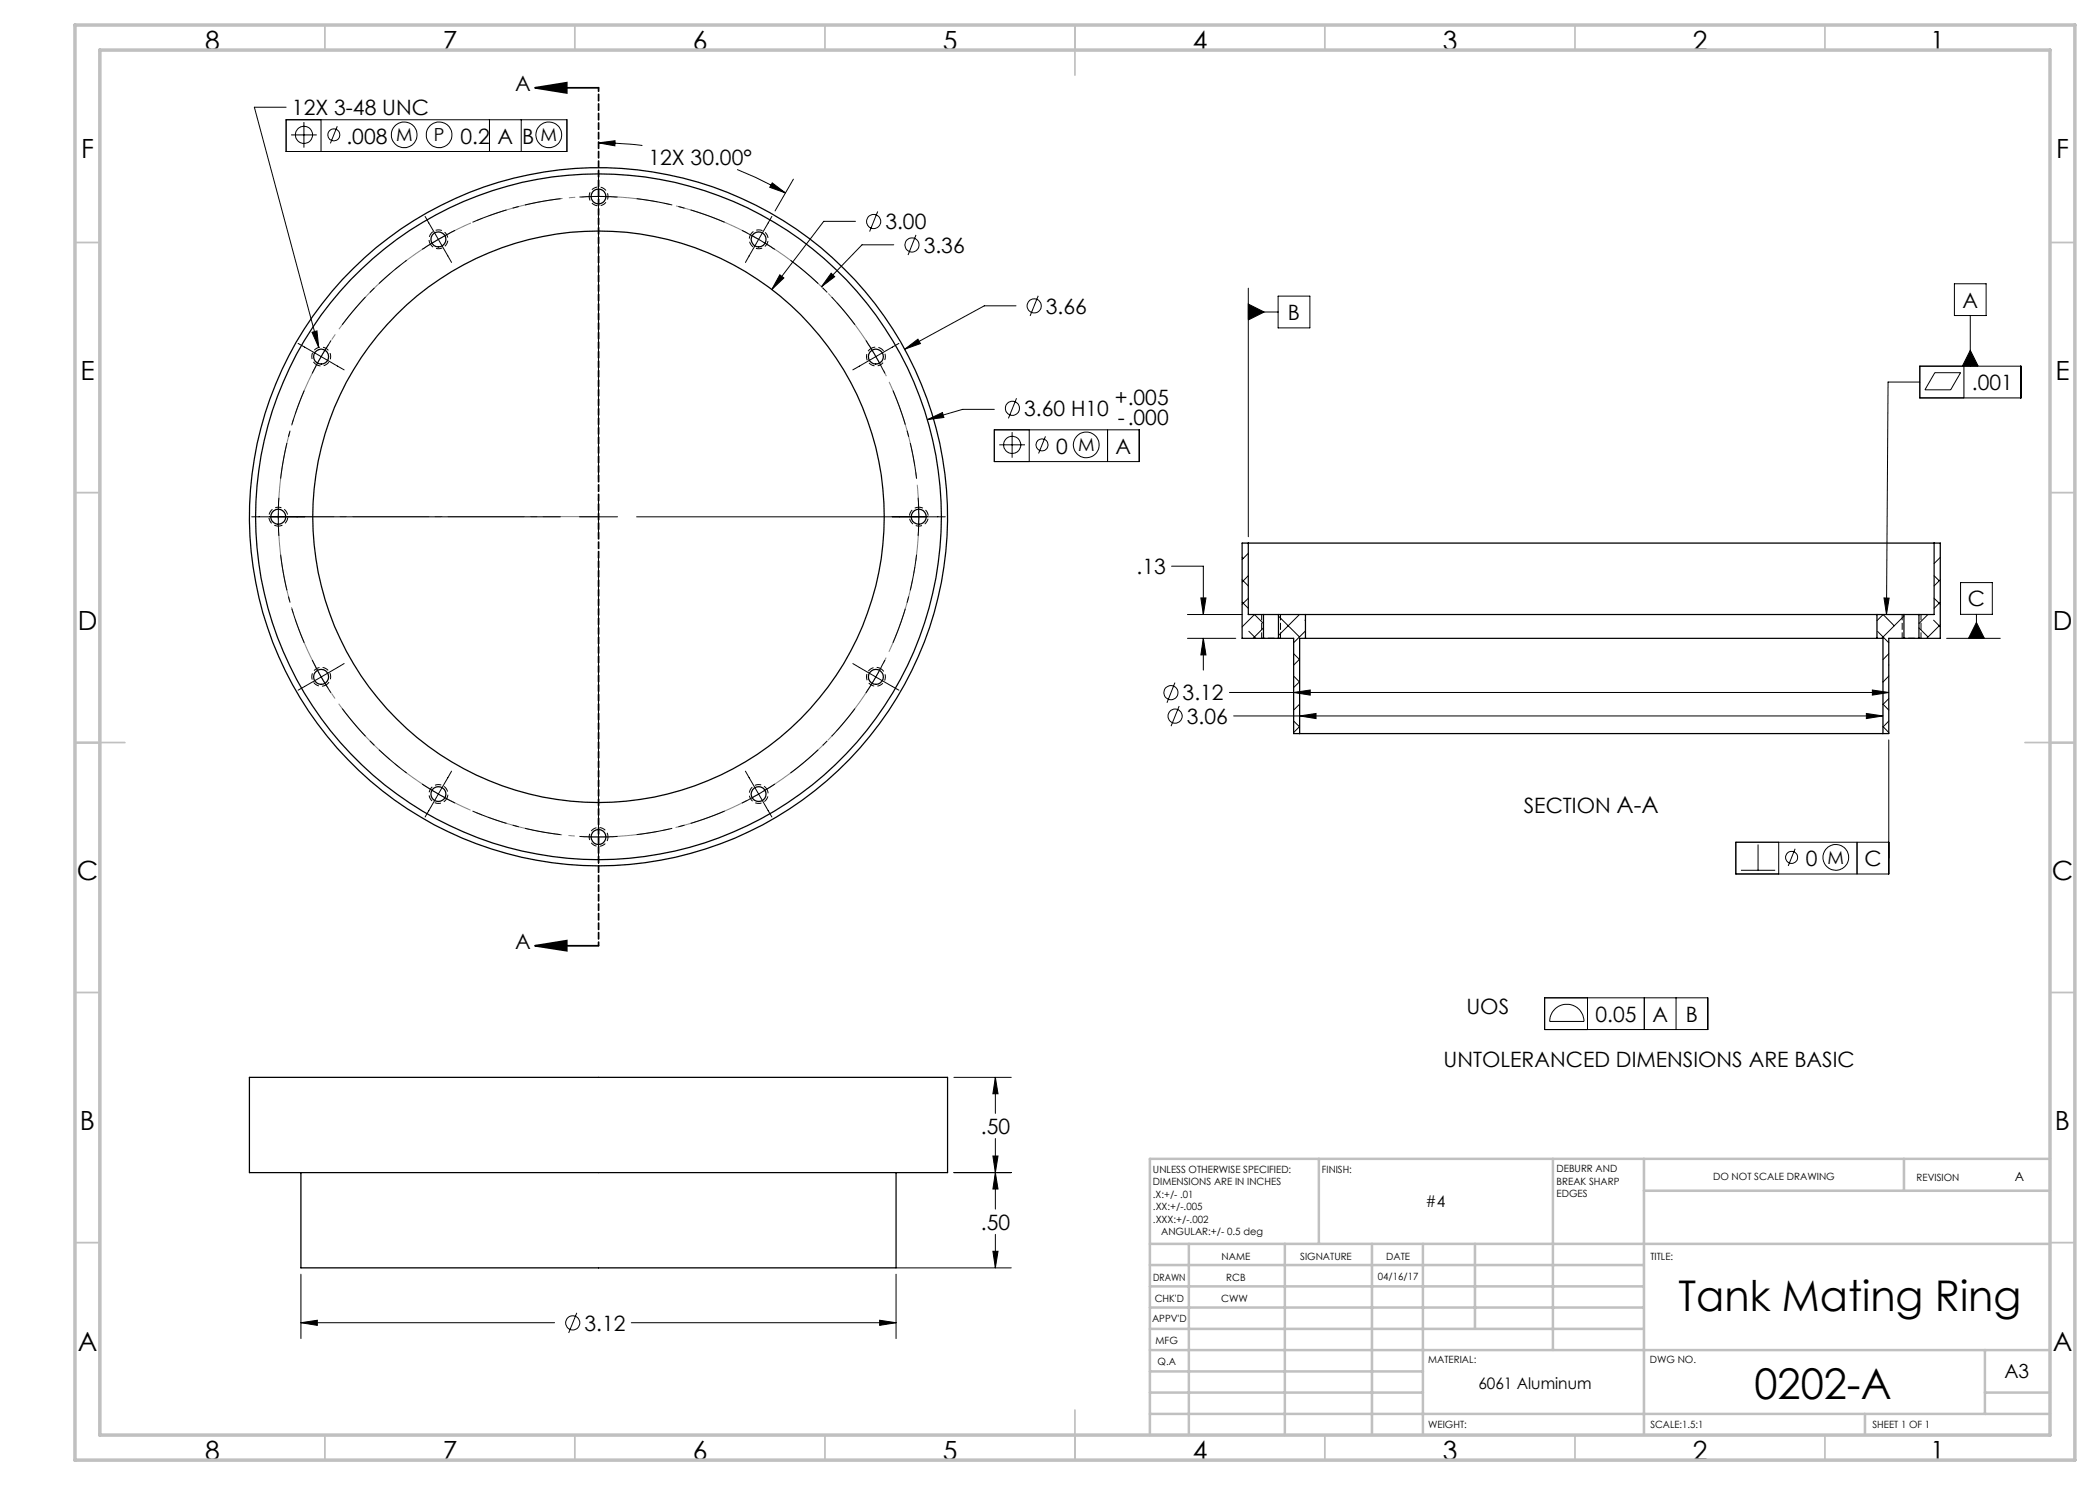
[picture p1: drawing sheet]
<svg xmlns="http://www.w3.org/2000/svg" width="420mm" height="297mm" viewBox="0 0 420 297" stroke-linecap="round" stroke-linejoin="round" font-family="sans-serif">
<g fill="none" stroke="#000" stroke-width=".2">
<path d="M57.2 21.4h-6.3l12.8 48.1M57.2 24h56.2v6.3h-56.2zM58.2 27h5.2M60.8 24.4v5.1M64.2 24v6.3M67.5 25.3l-1.4 3.4M97.9 24v6.3M104.2 24v6.3M115.9 39.4l2.8-.1 4.8 .1M119.7 28.6l3.3-.5v1.1zM119.7 28.6h3.3l5.5 .5M119.7 34v61.7"/>
<path d="M147.4 33.9a83.2 83.2 0 0 1 9.7 4.7M154.4 36.6l2.7 2-3.1-1.1zM158.7 35.8l-3.7 6.4M85 43.3l2.7 4.6M87.7 47.9l-3.3 2M87.7 47.9l2.6 4.6M91 46.1l-3.3 1.8M148.4 46.1l3.3 1.8M151.7 47.9l3.3 2M151.7 47.9l-2.6 4.6M154.4 43.3l-2.7 4.6M156 55l.8 .6-2.5 2.3z"/>
<path d="M166.2 54.6l.7 .7-2.6 2.1zM171.1 44.3h-6.4l-10.4 13.6M175.5 42.3l-1.6 4M178.8 49h-6.4l-8.1 8.4M183.2 47l-1.6 4M207.6 59.2l-1.6 4M249.7 57.6v49.7M255.6 59.2h6.4v6.4h-6.4zM390.9 56.8h6.3v6.3h-6.3zM59.6 68.7l4.6 2.6M62.4 66.5l1-.3 .3 3.3zM64.2 71.3l-1.8 3.4"/>
<path d="M64.2 71.3l4.6 2.7M66.2 68.1l-2 3.2M173.2 68.1l2 3.2M175.2 71.3l1.8 3.4M175.2 71.3l-4.6 2.7M179.8 68.7l-4.6 2.6M180.9 69.8l2.7-2 .5 .9zM203.2 61.2h-6.4l-15.9 8.6M203.3 79.7l-1.6 4M249.7 60.8l3.1 1.6-3.1 1.6zM249.7 62.4h5.9M384 73.2h20.2v6.4h-20.2z"/>
<path d="M384 76.4h-6.4l-.3 46.5M387 74.5h5.1l-2 3.5h-5.1zM392.8 73.2v6.4M394.1 70.1l1.5 3.1h-3.1zM394.1 63.1v10.1M55.8 99.6l-.2 3.8 .2 3.8M119.7 99.6v7.6M183.6 99.6l.2 3.3-.2 4.3M185.5 83.9l3-1.4 .3 1zM198.9 81.9h-6.4l-7 2M198.9 86h29v6.3h-29zM199.8 89h5.2"/>
<path d="M202.4 86.4v5.1M205.8 86v6.3M209.1 87.3l-1.4 3.4M221.5 86v6.3M50.3 103.4h61.8M115.9 103.4h7.6M119.7 111v61.7M127.3 103.4h61.8M234.3 113.2h6.4v9.7M240.2 119.6h1l-.5 3.3zM248.4 116l1.3 1.2M248.4 111.5l.2 .2"/>
<path d="M249.7 110.7l-1.3 1.2M249.7 115.1l-1.3 1.3M249.7 119.7l-1.3 1.2M376.8 119.6h1l-.5 3.3zM386.8 119.7l1.3 1.2M386.8 115.1l1 1.1M388.1 111.5l-1.3 1.2M388.1 116l-1.3 1.2M392.1 116.5h6.4v6.4h-6.4zM62.4 132l1.8 3.4M64.2 135.4l2 3.2M64.2 135.4l-4.6 2.6"/>
<path d="M68.8 132.7l-4.6 2.7M170.6 132.7l4.6 2.7M175.2 135.4l-2 3.2M175.2 135.4l4.6 2.6M177 132l-1.8 3.4M235 136.5l-1.6 4M237.5 127.7h9.7M237.5 122.9h10.9M240.7 127.7l.5 3.3h-1zM240.7 127.7v6.3M245.9 138.5h131.9M248.4 120.4l1.3 1.3"/>
<path d="M249.8 126.3l1.4 1.4M252.7 124.7l-1.8-1.8-2.5 2.5M252.7 125.6l-2.1 2.1M255.7 123.2l4.2 4.2M258.7 138.5l3.3-.5v1zM258.7 130.7l1.2 1.2M258.8 135.3l1.1 1.1M259.9 122.9l-4.2 4.2M259.9 131.8l-1.2 1.2M259.9 136.3l-1.2 1.2M261 124l.1 .1M261.1 126.2l-2.4 2.3"/>
<path d="M374.5 138l3.3 .5-3.3 .5zM375.4 124.1l1.2-1.2 2.2 2.3M375.5 126.3l2.3 2.2M376.6 136.3v.1M377.8 133h.1M377.8 130.7l-1.2 1.2M377.8 135.2l-1.2 1.2M377.8 139.7l-1.2 1.2M380.8 123.2l-4.5 4.5M383.8 125.6l1.8 1.8M385.6 122.9l-1.8 1.8M386.7 124l1.4 1.4"/>
<path d="M388.1 120.4l-1.3 1.3M388.1 125l-2.8 2.7M389.3 127.7h10.8M395.3 124.5l1.6 3.2h-3.2zM395.3 122.9v4.8M84.4 156.8l3.3 2M87.7 158.8l3.3 1.8M87.7 158.8l-2.7 4.6M90.3 154.2l-2.6 4.6M149.1 154.2l2.6 4.6M151.7 158.8l-3.3 1.8M151.7 158.8l2.7 4.6"/>
<path d="M155 156.8l-3.3 2M235.8 141.2l-1.6 4M246.7 143.2h129.9M258.7 144.2l1.2 1.1M259.9 140.8l-1.2 1.2M259.9 145.3l-1.2 1.2M259.9 143.2l3.3-.5v1zM373.3 142.7l3.3 .5-3.3 .5zM376.6 145.3l1.2 1.2M376.6 140.8l1.2 1.2M377.8 144.2l-1.2 1.2M377.8 148v26.8h-30.6v-6.4h30.6"/>
<path d="M115.9 167.3l1.9 .1 5.7-.1M348.2 174.1h6.8M351.6 168.9v5.2M355.7 168.4v6.4M359 169.8l-1.4 3.4M371.4 168.4v6.4M308.9 199.6h32.7v6.3h-32.7zM317.5 199.6v6.3M328.9 199.6v6.3M335.2 199.6v6.3M190.8 215.5h11.4M199.1 215.5l.5 3.3h-1z"/>
<path d="M199.1 215.5v7.2M310.9 201.9a3.4 3.4 0 0 1 3.8-.8 3.4 3.4 0 0 1 2.1 3.2h-6.8a3.4 3.4 0 0 1 .9-2.4zM190.8 234.5h11.4M198.6 231.2h1l-.5 3.3zM199.1 234.5l.5 3.3h-1zM199.1 227.7v14.1M60.2 254.8v12.9M179.2 254.8v12.9M179.3 253.6h22.9M198.6 250.3h1l-.5 3.3zM199.1 246.9v6.7M60.2 264.5l3.3-.4v1z"/>
<path d="M60.2 264.5h50.7M115.4 262.6l-1.7 4M126.3 264.5h52.9M175.9 264.1l3.3 .4-3.3 .6z"/>
<circle cx="60.8" cy="27" r="1.71"/>
<circle cx="66.8" cy="27" r="1.2"/>
<circle cx="80.8" cy="27" r="2.58"/>
<circle cx="87.8" cy="27" r="2.58"/>
<circle cx="109.7" cy="27" r="2.58"/>
<circle cx="174.7" cy="44.3" r="1.41"/>
<circle cx="182.4" cy="49" r="1.41"/>
<circle cx="206.8" cy="61.2" r="1.41"/>
<circle cx="202.4" cy="89" r="1.72"/>
<circle cx="202.5" cy="81.7" r="1.42"/>
<circle cx="208.4" cy="89" r="1.2"/>
<circle cx="217.2" cy="89" r="2.57"/>
<circle cx="234.2" cy="138.5" r="1.4"/>
<circle cx="235" cy="143.2" r="1.41"/>
<circle cx="358.3" cy="171.5" r="1.2"/>
<circle cx="367.2" cy="171.5" r="2.58"/>
<circle cx="114.5" cy="264.6" r="1.42"/>
</g>
<path d="M107 17.6l6.3-1.1v2.1zM107 17.6h12.7M107 189.2l6.3-1.1v2zM107 189.2h12.7" fill="none" stroke="#000" stroke-width=".35"/>
<path d="M181 84.6a64.1 64.1 0 0 0-107.4-25.8 64.1 64.1 0 0 0 29.5 106.4 64.1 64.1 0 0 0 78.8-77.4l-.9-3.2" fill="none" stroke="#808080" stroke-width=".2" stroke-dasharray="15.2 1.3 1.3 1.3" stroke-dashoffset="6.4" stroke-linecap="butt"/>
<path d="M117.8 39.3a1.89 1.89 0 0 1 2.8-1.7 1.89 1.89 0 0 1 .2 3.2 1.89 1.89 0 0 1-3-1.3v-.2M86.1 48.8a1.89 1.89 0 0 1 1.5-2.8 1.89 1.89 0 0 1 1.8 2.7 1.89 1.89 0 0 1-3.2 .3l-.1-.2M150.1 46.9a1.89 1.89 0 0 1 3.2 0 1.89 1.89 0 0 1-1.4 2.8 1.89 1.89 0 0 1-1.9-2.6l.1-.2M63.3 72.9a1.89 1.89 0 0 1-.1-3.2 1.89 1.89 0 0 1 2.9 1.5 1.89 1.89 0 0 1-2.6 1.8l-.2-.1M174.2 69.7a1.89 1.89 0 0 1 2.9 1.5 1.89 1.89 0 0 1-2.7 1.8 1.89 1.89 0 0 1-.3-3.2l.1-.1M55.7 105.2a1.89 1.89 0 0 1-1.7-2.8 1.89 1.89 0 0 1 3.2-.1 1.89 1.89 0 0 1-1.3 2.9h-.2M183.8 101.4a1.89 1.89 0 0 1 1.6 2.8 1.89 1.89 0 0 1-3.2 .2 1.89 1.89 0 0 1 1.4-2.9l.2-.1M65.2 137a1.89 1.89 0 0 1-2.8-1.6 1.89 1.89 0 0 1 2.7-1.7 1.89 1.89 0 0 1 .3 3.2l-.2 .1M176.1 133.7a1.89 1.89 0 0 1 .1 3.3 1.89 1.89 0 0 1-2.9-1.5 1.89 1.89 0 0 1 2.7-1.9l.1 .1M89.3 159.7a1.89 1.89 0 0 1-3.2 .1 1.89 1.89 0 0 1 1.5-2.9 1.89 1.89 0 0 1 1.8 2.7l-.1 .1M153.4 157.9a1.89 1.89 0 0 1-1.6 2.8 1.89 1.89 0 0 1-1.8-2.7 1.89 1.89 0 0 1 3.3-.3l.1 .2M121.6 167.4a1.89 1.89 0 0 1-2.8 1.6 1.89 1.89 0 0 1-.1-3.2 1.89 1.89 0 0 1 2.9 1.4v.2" fill="none" stroke="#000" stroke-width=".2" stroke-dasharray="1.3 .6" stroke-dashoffset=".4" stroke-linecap="butt"/>
<path d="M112.1 39.7a64.1 64.1 0 0 0-17.6 4.8M81.3 52.1a64.1 64.1 0 0 0-12.9 12.8M144.9 44.5a64 64 0 0 0-17.6-4.8M60.8 78.1a64 64 0 0 0-4.7 17.6M171 64.9a64.1 64.1 0 0 0-12.9-12.8M183.3 95.7a64.1 64.1 0 0 0-4.7-17.6M56.1 110.9a64 64 0 0 0 4.7 17.6M178.6 128.5a64 64 0 0 0 4.7-17.6M68.4 141.7a64.1 64.1 0 0 0 12.9 12.9M158.1 154.6a64.1 64.1 0 0 0 12.9-12.9M94.5 162.2a64 64 0 0 0 17.6 4.7M127.3 166.9a64 64 0 0 0 17.6-4.7" fill="none" stroke="#000" stroke-width=".2" stroke-dasharray="15.2 1.3 1.3 1.3" stroke-dashoffset="8" stroke-linecap="butt"/>
<path d="M119.7 17.5v171.6" fill="none" stroke="#000" stroke-width=".35" stroke-dasharray="1.3 .6" stroke-dashoffset=".6"/>
<g fill="none" stroke="#c0c0c0" stroke-width=".35">
<path d="M65 5v5M115 5v5M165 5v5M215 5v10M265 5v5M315 5v5M365 5v5M15 48.5h5M410 48.5h5M15 98.5h5M410 98.5h5M15 148.5h10"/>
<path d="M405 148.5h10M15 198.5h5M410 198.5h5M15 248.5h5M410 248.5h5M65 287v5M115 287v5M165 287v5M215 282v10M265 287v5M315 287v5M365 287v5"/>
</g>
<g fill="none" stroke="#c0c0c0" stroke-width=".5">
<path d="M263.8 231.8v17M310.6 231.8v38.2M328.8 231.8v55.2M328.8 238.2h81.2M380.8 231.8v6.4M410 231.8h-180v55.2M230 248.8h180M230 257.3h98.8M230 253h98.8M237.8 248.8v38.2M257 248.8v38.2M274.4 248.8v38.2"/>
<path d="M284.6 248.8v38.2M295 248.8v17M230 265.8h98.8M230 261.5h98.8M230 278.5h54.6M230 274.3h54.6M230 270h180M397 278.5h13M397 270v12.8M230 282.8h180M373 282.8v4.2"/>
</g>
<path d="M15 5h400v287h-400zM20 10h390v277h-390z" fill="none" stroke="#c0c0c0" stroke-width=".7"/>
<path d="M119.7 103.3h-64" fill="none" stroke="#808080" stroke-width=".2" stroke-dasharray="15.2 1.3 1.3 1.3" stroke-dashoffset="4.2"/>
<path d="M252.3 127.7h3.8M380.4 127.7h3.8" fill="none" stroke="#000" stroke-width=".2" stroke-dasharray="1.3 .6" stroke-dashoffset=".7"/>
<path d="M252.3 122.9v4.8M256.1 122.9v4.8M380.4 122.9v4.8M384.2 122.9v4.8" fill="none" stroke="#000" stroke-width=".2" stroke-dasharray="1.3 .6" stroke-dashoffset=".2"/>
<g fill="#000">
<path d="M107 17.6l6.3-1.1v2.1zM107 189.2l6.3-1.1v2z"/>
<path d="M154.4 36.6l2.7 2-3.1-1.1zM119.7 28.6l3.3-.5v1.1z"/>
<path d="M376.8 119.6h1l-.5 3.3zM394.1 70.1l1.5 3.1h-3.1zM395.3 124.5l1.6 3.2h-3.2zM249.7 60.8l3.1 1.6-3.1 1.6z"/>
<path d="M60.2 264.5l3.3-.4v1zM175.9 264.1l3.3 .4-3.3 .6zM198.6 231.2h1l-.5 3.3zM199.1 215.5l.5 3.3h-1zM199.1 234.5l.5 3.3h-1zM198.6 250.3h1l-.5 3.3zM156 55l-1.7 2.9 2.5-2.3zM166.2 54.6l-1.9 2.8 2.6-2.1zM185.5 83.9l3.3-.4-.3-1zM62.4 66.5l1.3 3-.3-3.3zM180.9 69.8l3.2-1.1-.5-.9zM240.7 127.7l.5 3.3h-1zM240.2 119.6h1l-.5 3.3zM259.9 143.2l3.3-.5v1zM373.3 142.7l3.3 .5-3.3 .5zM258.7 138.5l3.3-.5v1zM374.5 138l3.3 .5-3.3 .5z"/>
</g>
<g fill="none" stroke="#000" stroke-width=".25">
<path d="M249.7 108.6h137.1M249.7 108.6h-1.3v19.1h4.3M249.7 108.6v14.3h3M386.8 108.6h1.3v19.1h-4.3M386.8 108.6v14.3h-3M252.7 122.9h3M252.7 127.7h3M252.7 122.9v4.8M255.7 127.7h3v19h1.2M255.7 122.9v4.8M255.7 122.9h5.4M261.1 127.7h114.3"/>
<path d="M261.1 122.9h114.3M261.1 127.7h-1.2v19M261.1 122.9v4.8M375.4 127.7h1.2v19M375.4 122.9h5.4M375.4 122.9v4.8M380.8 127.7h3M380.8 122.9h3M380.8 122.9v4.8M380.8 127.7h-3v19h-1.2M383.8 122.9v4.8M259.9 146.7h116.7"/>
<path d="M49.9 215.5h139.6v19h-139.6zM60.2 234.5v19.1h119v-19.1"/>
<circle cx="119.7" cy="39.3" r="1.48"/>
<circle cx="87.7" cy="47.9" r="1.51"/>
<circle cx="151.7" cy="47.9" r="1.5"/>
<circle cx="64.2" cy="71.3" r="1.5"/>
<circle cx="175.2" cy="71.3" r="1.5"/>
<circle cx="55.7" cy="103.3" r="1.5"/>
<circle cx="119.7" cy="103.4" r="69.8"/>
<circle cx="119.7" cy="103.4" r="68.6"/>
<circle cx="119.7" cy="103.4" r="57.2"/>
<circle cx="183.7" cy="103.3" r="1.5"/>
<circle cx="64.2" cy="135.4" r="1.5"/>
<circle cx="175.2" cy="135.4" r="1.5"/>
<circle cx="87.7" cy="158.8" r="1.5"/>
<circle cx="151.7" cy="158.8" r="1.48"/>
<circle cx="119.7" cy="167.4" r="1.5"/>
</g>
<g font-size="8.5">
<text x="335.7" y="262.1">Tank Mating Ring</text>
<text x="350.9" y="279.7">0202-A</text>
</g>
<g font-size="5.3">
<text x="41" y="9.9">8</text>
<text x="88.5" y="9.9">7</text>
<text x="138.5" y="9.9">6</text>
<text x="188.5" y="9.9">5</text>
<text x="238.5" y="9.9">4</text>
<text x="288.5" y="9.9">3</text>
<text x="338.5" y="9.9">2</text>
<text x="386" y="9.9">1</text>
<text x="16.2" y="31.7">F</text>
<text x="411.2" y="31.7">F</text>
<text x="16.1" y="75.9">E</text>
<text x="411.1" y="75.9">E</text>
<text x="15.5" y="125.9">D</text>
<text x="410.5" y="125.9">D</text>
<text x="15.4" y="175.9">C</text>
<text x="410.4" y="175.9">C</text>
<text x="16" y="225.9">B</text>
<text x="411" y="225.9">B</text>
<text x="15.5" y="270.2">A</text>
<text x="410.5" y="270.2">A</text>
<text x="41" y="291.9">8</text>
<text x="88.5" y="291.9">7</text>
<text x="138.5" y="291.9">6</text>
<text x="188.5" y="291.9">5</text>
<text x="238.5" y="291.9">4</text>
<text x="288.5" y="291.9">3</text>
<text x="338.5" y="291.9">2</text>
<text x="386" y="291.9">1</text>
</g>
<g font-size="4.2">
<text x="58.4" y="23">12X 3-48 UNC</text>
<text x="103" y="18.2">A</text>
<text x="69.3" y="28.7">.008</text>
<text x="92.1" y="28.8">0.2</text>
<text x="99.5" y="28.7">A</text>
<text x="104.4" y="28.7">B</text>
<text x="129.7" y="33">12X 30.00°</text>
<text x="177.1" y="45.8">3.00</text>
<text x="184.7" y="50.5">3.36</text>
<text x="209.2" y="62.7">3.66</text>
<text x="257.6" y="64">B</text>
<text x="392.5" y="61.5">A</text>
<text x="394.4" y="78">.001</text>
<text x="204.8" y="83.2">3.60 H10</text>
<text x="223" y="80.9">+.005</text>
<text x="223.5" y="85">-.000</text>
<text x="211.2" y="90.7">0</text>
<text x="223.1" y="90.7">A</text>
<text x="227.3" y="114.8">.13</text>
<text x="393.6" y="121.3">C</text>
<text x="236.5" y="140.1">3.12</text>
<text x="237.4" y="144.8">3.06</text>
<text x="304.8" y="162.6">SECTION A-A</text>
<text x="361.2" y="173.2">0</text>
<text x="372.9" y="173.2">C</text>
<text x="103" y="189.8">A</text>
<text x="293.3" y="202.7">UOS</text>
<text x="319.1" y="204.3">0.05</text>
<text x="330.5" y="204.3">A</text>
<text x="337.2" y="204.3">B</text>
<text x="288.7" y="213.5">UNTOLERANCED DIMENSIONS ARE BASIC</text>
<text x="196.2" y="226.8">.50</text>
<text x="196.2" y="245.9">.50</text>
<text x="116.9" y="266.1">3.12</text>
</g>
<text font-size="3.9" x="400.9" y="275.5">A3</text>
<g font-size="3.6">
<text x="79.2" y="28.2">M</text>
<text x="86.8" y="28.2">P</text>
<text x="108.1" y="28.2">M</text>
<text x="215.6" y="90.2">M</text>
<text x="365.5" y="172.7">M</text>
</g>
<g font-size="3.2">
<text x="285.1" y="241.4">#4</text>
<text x="295.7" y="277.9">6061 Aluminum</text>
</g>
<text font-size="2.5" x="402.9" y="236.1">A</text>
<g font-size="2">
<text x="230.6" y="234.6">UNLESS OTHERWISE SPECIFIED:</text>
<text x="230.6" y="237.1">DIMENSIONS ARE IN INCHES</text>
<text x="230.6" y="239.6">.X:+/- .01</text>
<text x="264.4" y="234.6">FINISH:</text>
<text x="311.3" y="234.5">DEBURR AND</text>
<text x="311.3" y="237">BREAK SHARP</text>
<text x="311.3" y="239.5">EDGES</text>
<text x="342.6" y="236">DO NOT SCALE DRAWING</text>
<text x="383.3" y="236.2">REVISION</text>
<text x="230.6" y="242.1">.XX:+/-.005</text>
<text x="230.6" y="244.6">.XXX:+/-.002</text>
<text x="232.2" y="247.1">ANGULAR:+/- 0.5 deg</text>
<text x="244.3" y="252">NAME</text>
<text x="260" y="251.9">SIGNATURE</text>
<text x="277.2" y="251.9">DATE</text>
<text x="330.1" y="251.9">TITLE:</text>
<text x="230.6" y="256.1">DRAWN</text>
<text x="245.2" y="256.1">RCB</text>
<text x="275.6" y="255.9">04/16/17</text>
<text x="230.9" y="260.3">CHK'D</text>
<text x="244.2" y="260.3">CWW</text>
<text x="230.4" y="264.4">APPV'D</text>
<text x="231.1" y="268.8">MFG</text>
<text x="231.5" y="273">Q.A</text>
<text x="285.6" y="272.5">MATERIAL:</text>
<text x="330" y="272.5">DWG NO.</text>
<text x="285.6" y="285.5">WEIGHT:</text>
<text x="330.1" y="285.6">SCALE:1.5:1</text>
<text x="374.5" y="285.6">SHEET 1 OF 1</text>
</g>
</svg>
